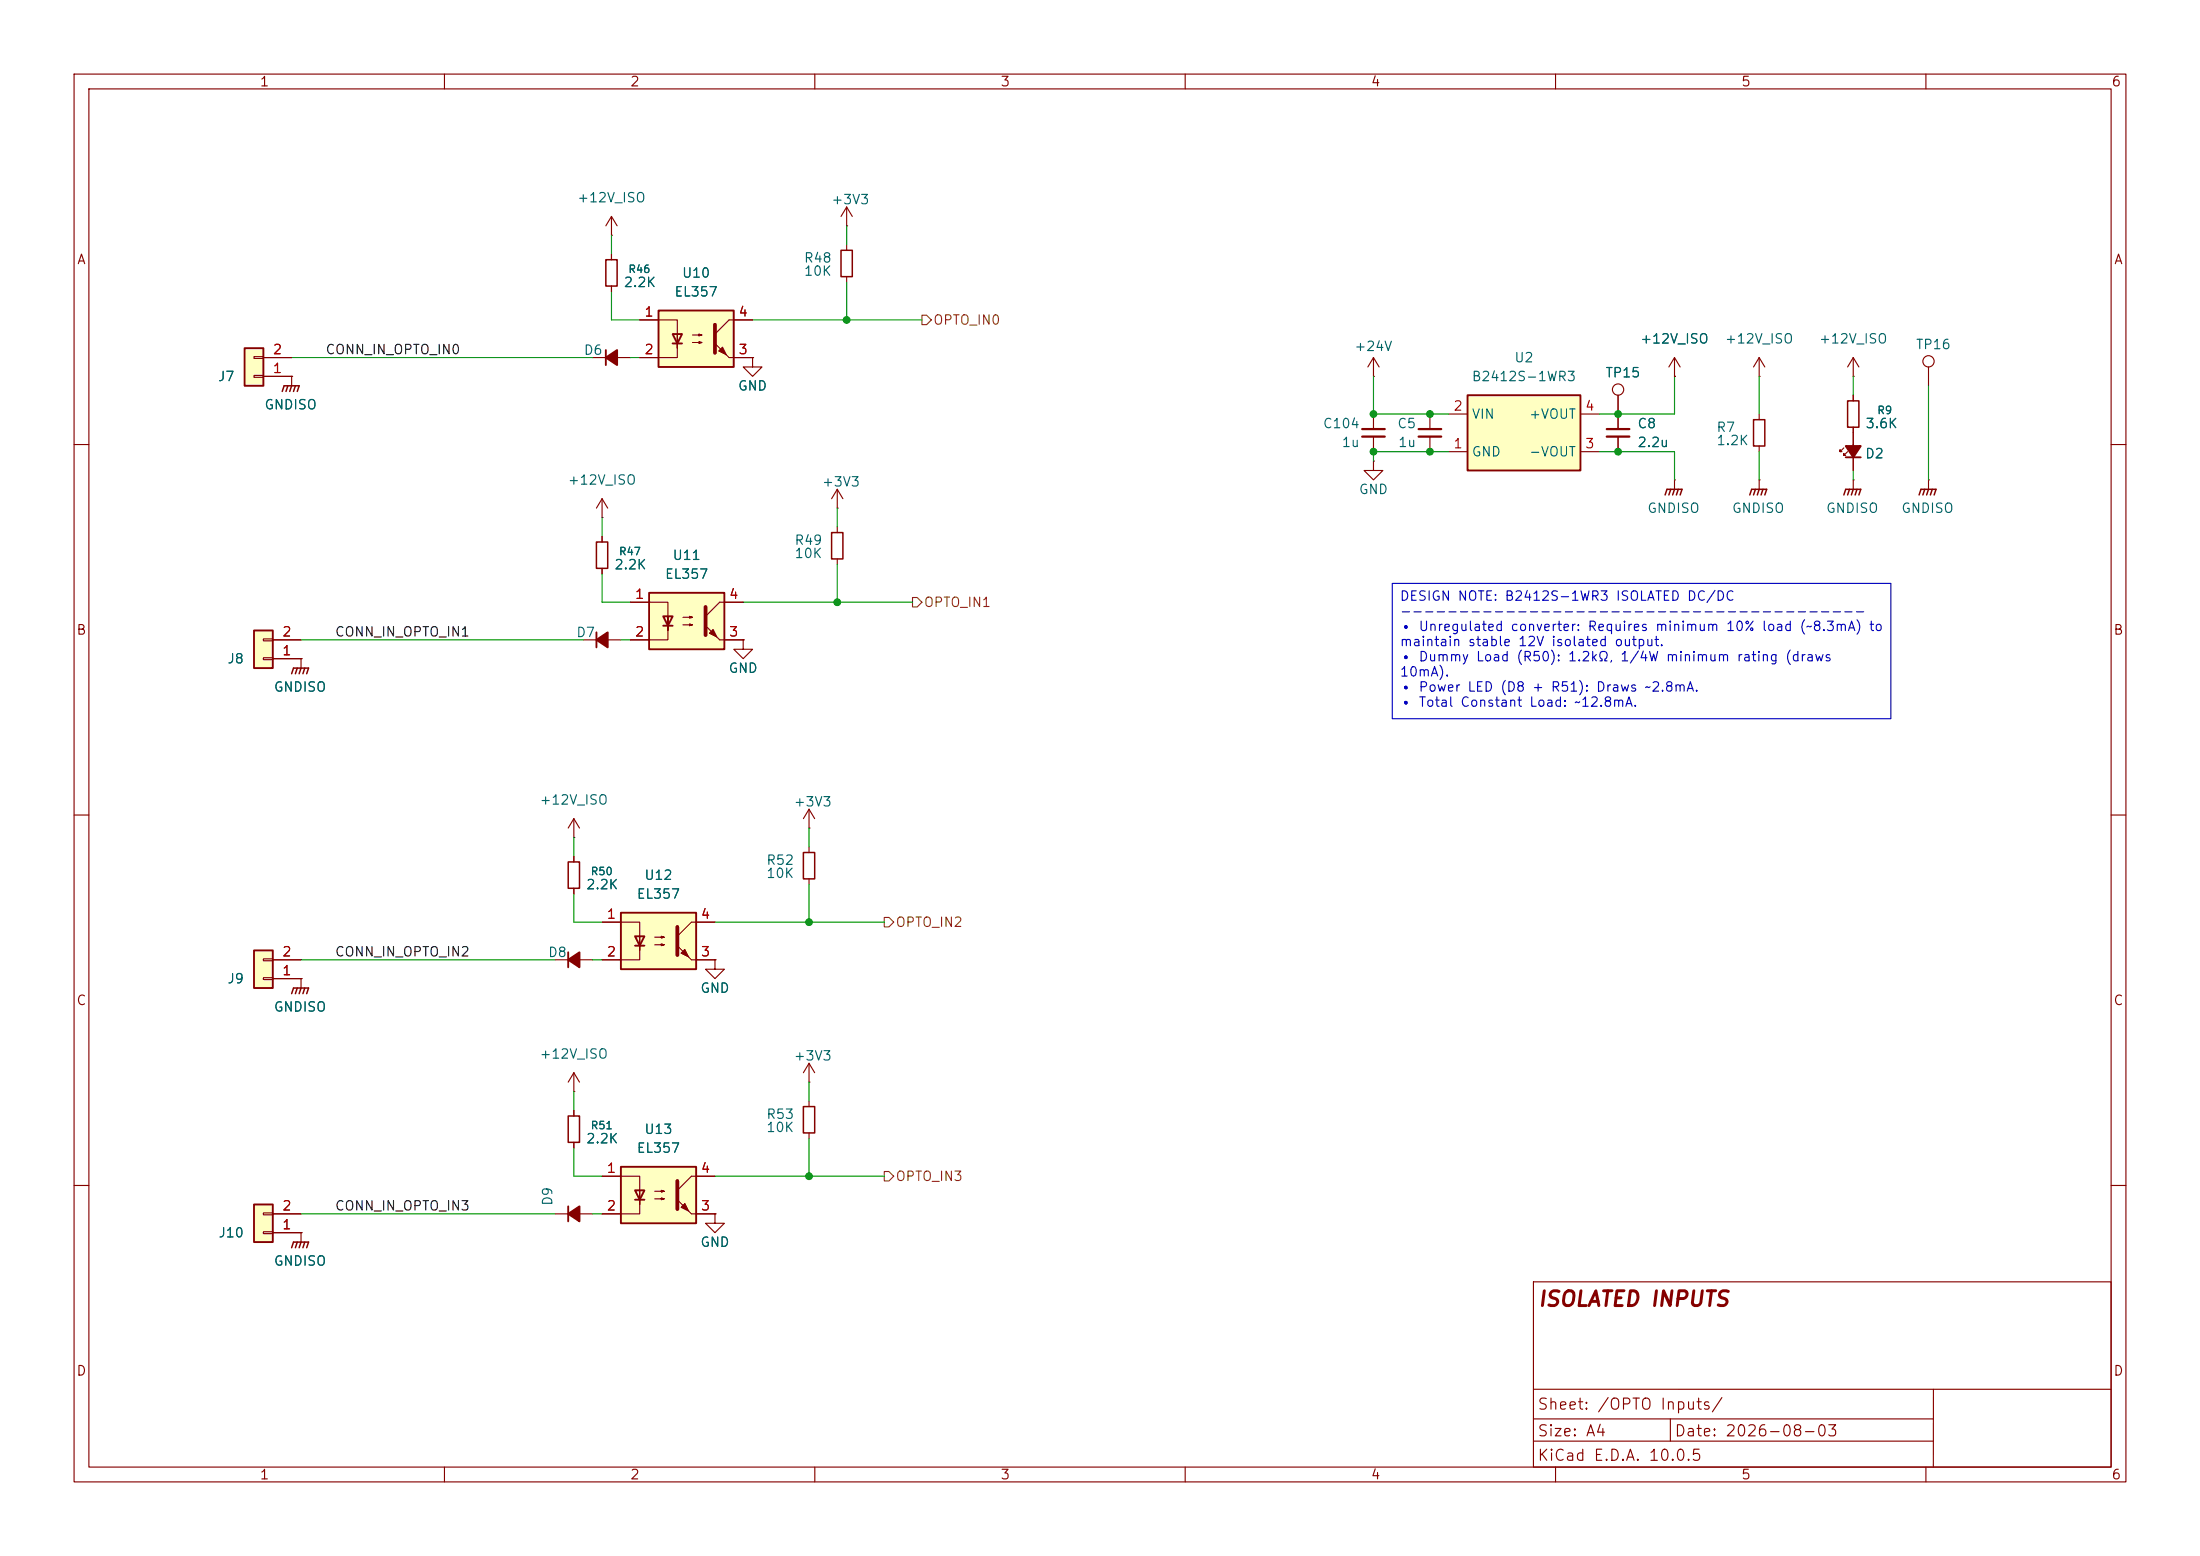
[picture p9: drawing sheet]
<svg xmlns="http://www.w3.org/2000/svg" width="297mm" height="210mm" viewBox="0 0 297 210" stroke-linecap="round" stroke-linejoin="round" font-family="sans-serif">
<g fill="none" stroke="#840000" stroke-width=".15">
<path d="M10 10h277v190h-277zM12 12h273v186h-273zM60 10v2M110 10v2M160 10v2M210 10v2M260 10v2M82.5 34.3v.8M82.5 38.6v.8M10 60h2M237.5 64.8h.1M237.5 64.8v1.2"/>
<path d="M285 60h2M10 110h2M285 110h2M10 160h2M207 173h78v25h-78zM285 160h2M60 198v2M110 198v2M160 198v2M207 194.5h54M207 191.5h54M207 187.5h78"/>
<path d="M210 198v2M225.5 191.5v3M260 198v2M261 187.5v10.5"/>
</g>
<path d="M81.8 35.1h1.5v3.5h-1.5zM236.2 66.8l.3-.8h2l-.2 .8M237 66l-.3 .8M237.5 66l-.3 .8M238 66l-.3 .8" fill="none" stroke="#840000" stroke-width=".2"/>
<path d="M88.9 41.9h10.2v7.6h-10.2z" fill="#ffffc2"/>
<path d="M88.9 41.9h10.2v7.6h-10.2zM90.8 45.1h1.3l-.7 1.3zM90.8 46.4h1.3" fill="none" stroke="#840000" stroke-width=".25"/>
<g fill="none" stroke="#840000" stroke-width=".15">
<path d="M114.3 30.5h.1M114.3 27.9v2.6M114.3 33v.8M114.3 37.3v.8M114.3 27.9l-.8 1.3M114.3 27.9l.8 1.3M86.4 43.2h5v3.8v-1.9M91.4 46.4v1.9h-5M93.5 45.2h1.2l-.3 .1v-.2l.3 .1M93.5 46.2h1.2l-.3 .2v-.3l.3 .1M98.4 48.3h3.2M101.6 43.2h-3.2l-1.9 1.9"/>
<path d="M237.5 50.8h.1M237.5 48.3l-.8 1.2M237.5 48.3l.8 1.2M237.5 48.3v2.5M96.5 163.8v1.3h-1.3l1.3 1.3 1.3-1.3h-1.3M96.5 163.8h.1"/>
</g>
<path d="M96.5 43.8v3.8" fill="none" stroke="#840000" stroke-width=".51"/>
<g fill="#840000" stroke="#840000" stroke-width=".15">
<path d="M97 47.4l.5-.5 .5 1z"/>
<path d="M96.5 46.4l1.9 1.9z"/>
</g>
<path d="M113.5 33.8h1.6v3.5h-1.6z" fill="none" stroke="#840000" stroke-width=".2"/>
<path d="M33 47h2.6v5.1h-2.6z" fill="#ffffc2"/>
<path d="M33 47h2.6v5.1h-2.6z" fill="none" stroke="#840000" stroke-width=".25"/>
<path d="M34.3 50.7h1.3v.2h-1.3zM34.3 48.1h1.3v.3h-1.3zM35.6 50.8h3.8M35.6 48.3h3.8M100.3 86.4v1.2h-1.2l1.2 1.3 1.3-1.3h-1.3M100.3 86.4h.1" fill="none" stroke="#840000" stroke-width=".15"/>
<path d="M87.6 80h10.2v7.6h-10.2z" fill="#ffffc2"/>
<path d="M81.8 47.2v2.1M87.6 80h10.2v7.6h-10.2zM89.5 83.2h1.3l-.6 1.3zM89.5 84.5h1.3" fill="none" stroke="#840000" stroke-width=".25"/>
<g fill="none" stroke="#840000" stroke-width=".15">
<path d="M82.5 31.8h.1M82.5 29.2l-.7 1.3M82.5 29.2l.8 1.3M82.5 29.2v2.6M39.4 50.8h.1M39.4 50.8v1.3M80 48.3h5.1M193 55.9v2M193 58.9v2.1M218.4 55.9v2M218.4 58.9v2.1M226.1 50.8h.1"/>
<path d="M226.1 48.3l-.8 1.2M226.1 48.3l.7 1.2M226.1 48.3v2.5M185.4 62.2v1.3h1.3l-1.3 1.3-1.3-1.3h1.3M185.4 62.2h.1M40.6 88.9h.1M40.6 88.9v1.3M85.1 81.3h5.1v3.8v-1.9M90.2 84.5v1.9h-5.1M92.2 83.3h1.3l-.4 .1v-.2l.4 .1M92.2 84.3h1.3l-.4 .2v-.3l.4 .1M97.2 86.4h3.1"/>
<path d="M100.3 81.3h-3.1l-2 1.9M77.5 113h.1M77.5 110.5l-.8 1.3M77.5 110.5l.7 1.3M77.5 110.5v2.5M109.2 111.8h.1M109.2 109.2l-.7 1.3M109.2 109.2l.8 1.3M109.2 109.2v2.6M40.6 166.4h.1M40.6 166.4v1.2"/>
</g>
<path d="M95.2 81.9v3.8" fill="none" stroke="#840000" stroke-width=".51"/>
<g fill="#840000" stroke="#840000" stroke-width=".15">
<path d="M95.8 85.5l.5-.5 .5 1z"/>
<path d="M95.2 84.5l2 1.9z"/>
</g>
<path d="M38.1 52.8l.3-.7h2l-.3 .7M38.9 52.1l-.3 .7M39.4 52.1l-.3 .7M39.9 52.1l-.3 .7M39.4 90.9l.2-.7h2.1l-.3 .7M40.1 90.2l-.2 .7M40.6 90.2l-.2 .7M41.1 90.2l-.2 .7M39.4 168.4l.2-.8h2.1l-.3 .8M40.1 167.6l-.2 .8M40.6 167.6l-.2 .8M41.1 167.6l-.2 .8" fill="none" stroke="#840000" stroke-width=".2"/>
<path d="M191.5 57.9h3.1M191.5 58.9h3.1M216.9 57.9h3.1M216.9 58.9h3.1" fill="none" stroke="#840000" stroke-width=".3"/>
<path d="M81.8 48.3l1.5-1.1v2.1z" fill="#840000" stroke="#840000" stroke-width=".25"/>
<path d="M34.3 85.1h2.5v5.1h-2.5z" fill="#ffffc2"/>
<path d="M34.3 85.1h2.5v5.1h-2.5z" fill="none" stroke="#840000" stroke-width=".25"/>
<path d="M35.6 88.8h1.2v.2h-1.2zM35.6 86.2h1.2v.3h-1.2zM36.8 88.9h3.8M36.8 86.4h3.8" fill="none" stroke="#840000" stroke-width=".15"/>
<path d="M34.3 162.6h2.5v5h-2.5z" fill="#ffffc2"/>
<path d="M249.2 61.7h2M80.5 85.3v2.1M34.3 162.6h2.5v5h-2.5z" fill="none" stroke="#840000" stroke-width=".25"/>
<g fill="none" stroke="#840000" stroke-width=".15">
<path d="M101.6 48.3v1.2h-1.3l1.3 1.3 1.3-1.3h-1.3M101.6 48.3h.1M185.4 55.9v2M185.4 58.9v2.1M237.5 55.9v.7M250.2 50.8h.1M250.2 48.3v2.5M250.2 53.3v.8M250.2 57.7v5.8M250.2 48.3l-.8 1.2M250.2 48.3l.8 1.2M260.3 49.5v2.6"/>
<path d="M81.3 69.9h.1M81.3 67.3l-.8 1.3M81.3 67.3l.7 1.3M81.3 67.3v2.6M81.3 72.4v.8M81.3 76.7v.8M113 68.6h.1M113 66l-.7 1.3M113 66l.8 1.3M113 66v2.6M113 71.1v.8M113 75.4v.8"/>
<path d="M226.1 64.8h.1M226.1 64.8v1.2M237.5 60.2v.8M248.9 60.5l-.5 .5v-.3v.3h.3M249.4 61l-.5 .5v-.3v.3h.3M250.2 64.8h.1M250.2 64.8v1.2M260.3 64.8h.1M260.3 64.8v1.2M78.7 86.4h5.1M35.6 166.2h1.2v.3h-1.2zM35.6 163.7h1.2v.3h-1.2z"/>
<path d="M36.8 166.4h3.8M36.8 163.8h3.8"/>
<circle cx="260.4" cy="48.8" r=".76"/>
</g>
<g fill="none" stroke="#840000" stroke-width=".2">
<path d="M236.7 56.6h1.6v3.6h-1.6zM249.4 54.1h1.6v3.6h-1.6zM80.5 73.2h1.5v3.5h-1.5zM112.3 71.9h1.5v3.5h-1.5zM224.8 66.8l.2-.8h2.1l-.3 .8M225.6 66l-.3 .8M226.1 66l-.3 .8M226.6 66l-.3 .8M248.9 66.8l.3-.8h2l-.2 .8M249.7 66l-.3 .8M250.2 66l-.3 .8M250.7 66l-.3 .8"/>
<path d="M259.1 66.8l.2-.8h2.1l-.3 .8M259.8 66l-.2 .8M260.3 66l-.2 .8M260.9 66l-.3 .8"/>
</g>
<path d="M183.9 57.9h3M183.9 58.9h3" fill="none" stroke="#840000" stroke-width=".3"/>
<g fill="#840000" stroke="#840000" stroke-width=".25">
<path d="M80.5 86.4l1.5-1.1v2.1z"/>
<path d="M249.2 60.2h2l-1 1.5z"/>
</g>
<path d="M198.1 53.3h15.3v10.2h-15.3z" fill="#ffffc2"/>
<path d="M198.1 53.3h15.3v10.2h-15.3z" fill="none" stroke="#840000" stroke-width=".25"/>
<g fill="none" stroke="#840000" stroke-width=".15">
<path d="M185.4 50.8h.1M185.4 48.3l-.7 1.2M185.4 48.3l.8 1.2M185.4 48.3v2.5M195.6 55.9h2.5M213.4 55.9h2.5M218.4 53.3v2.6M195.6 61h2.5M213.4 61h2.5"/>
<circle cx="218.4" cy="52.6" r=".76"/>
</g>
<path d="M83.8 123.2h10.2v7.6h-10.2z" fill="#ffffc2"/>
<path d="M76.7 128.5v2.1M83.8 123.2h10.2v7.6h-10.2zM85.7 126.4h1.3l-.6 1.2zM85.7 127.6h1.3" fill="none" stroke="#840000" stroke-width=".25"/>
<path d="M77.5 115.6v.7M77.5 119.9v.8M74.9 129.5h5.1M81.3 124.5h5.1v3.8v-1.9M86.4 127.6v1.9h-5.1M88.4 126.5h1.3l-.4 .1v-.2l.4 .1M88.4 127.5h1.3l-.4 .1v-.2l.4 .1M93.3 129.5h3.2M96.5 129.5v1.3h-1.3l1.3 1.3 1.3-1.3h-1.3M96.5 129.5h.1M96.5 124.5h-3.2l-1.9 1.9" fill="none" stroke="#840000" stroke-width=".15"/>
<path d="M91.4 125.1v3.8" fill="none" stroke="#840000" stroke-width=".51"/>
<g fill="#840000" stroke="#840000" stroke-width=".15">
<path d="M92.5 128.1l.5 1.1-1.1-.5z"/>
<path d="M91.4 127.6l1.9 1.9z"/>
</g>
<path d="M76.7 116.3h1.5v3.6h-1.5z" fill="none" stroke="#840000" stroke-width=".2"/>
<path d="M76.7 129.5l1.5-1v2.1z" fill="#840000" stroke="#840000" stroke-width=".25"/>
<path d="M34.3 128.3h2.5v5.1h-2.5z" fill="#ffffc2"/>
<path d="M34.3 128.3h2.5v5.1h-2.5zM76.7 162.8v2" fill="none" stroke="#840000" stroke-width=".25"/>
<g fill="none" stroke="#840000" stroke-width=".15">
<path d="M109.2 114.3v.8M109.2 118.6v.8M35.6 132h1.2v.2h-1.2zM35.6 129.4h1.2v.3h-1.2zM36.8 132.1h3.8M36.8 129.5h3.8M109.2 146.1h.1M109.2 143.5l-.7 1.3M109.2 143.5l.8 1.3M109.2 143.5v2.6M109.2 148.6v.8M109.2 152.9v.8"/>
<path d="M74.9 163.8h5.1"/>
</g>
<path d="M76.7 163.8l1.5-1v2z" fill="#840000" stroke="#840000" stroke-width=".25"/>
<path d="M108.5 115.1h1.5v3.5h-1.5zM108.5 149.4h1.5v3.5h-1.5z" fill="none" stroke="#840000" stroke-width=".2"/>
<path d="M83.8 157.5h10.2v7.6h-10.2z" fill="#ffffc2"/>
<path d="M83.8 157.5h10.2v7.6h-10.2zM85.7 160.7h1.3l-.6 1.2zM85.7 161.9h1.3" fill="none" stroke="#840000" stroke-width=".25"/>
<g fill="none" stroke="#840000" stroke-width=".15">
<path d="M82.5 34.3v.8M82.5 38.6v.8M35.6 48.3h3.8M35.6 50.8h3.8M39.4 50.8h.1M86.4 43.2h2.5M86.4 48.3h2.5M99.1 43.2h2.5M99.1 48.3h2.5M101.6 48.3h.1M218.4 53.3v4.6M218.4 58.9v2.1"/>
<path d="M226.1 50.8h.1M250.2 53.3v.8M250.2 57.7v2.5M81.3 72.4v.8M81.3 76.7v.8M250.2 61.7v1.8M36.8 86.4h3.8M36.8 88.9h3.8M40.6 88.9h.1M85.1 81.3h2.5M85.1 86.4h2.5M97.8 81.3h2.5"/>
<path d="M97.8 86.4h2.5M100.3 86.4h.1M77.5 115.6v.7M77.5 119.9v.8M36.8 129.5h3.8M36.8 132.1h3.8M40.6 132.1h.1M40.6 132.1v1.3M81.3 124.5h2.5M81.3 129.5h2.5M94 124.5h2.5M94 129.5h2.5"/>
<path d="M96.5 129.5h.1M77.5 147.3h.1M77.5 144.8v2.5M77.5 149.9v.7M77.5 154.2v.7M77.5 144.8l-.8 1.3M77.5 144.8l.7 1.3M81.3 158.8h5.1v3.8v-1.9M96.5 158.8h-3.2l-1.9 1.9M36.8 163.8h3.8M36.8 166.4h3.8M40.6 166.4h.1"/>
<path d="M86.4 161.9v1.9h-5.1M88.4 160.8h1.3l-.4 .1v-.2l.4 .1M88.4 161.8h1.3l-.4 .1v-.2l.4 .1M93.3 163.8h3.2M96.5 163.8h.1"/>
</g>
<path d="M91.4 159.4v3.8" fill="none" stroke="#840000" stroke-width=".51"/>
<g fill="#840000" stroke="#840000" stroke-width=".15">
<path d="M91.9 162.9l.6-.5 .5 1z"/>
<path d="M91.4 161.9l1.9 1.9z"/>
</g>
<path d="M39.4 134.1l.2-.7h2.1l-.3 .7M40.1 133.4l-.2 .7M40.6 133.4l-.2 .7M41.1 133.4l-.2 .7M76.7 150.6h1.5v3.6h-1.5z" fill="none" stroke="#840000" stroke-width=".2"/>
<path d="M124.5 42.5h.6l.6 .7-.6 .6h-.6zM123.2 80.6h.6l.7 .7-.7 .6h-.6zM119.4 123.8h.6l.6 .7-.6 .6h-.6zM119.4 158.1h.6l.6 .7-.6 .6h-.6z" fill="none" stroke="#725600" stroke-width=".15"/>
<g fill="none" stroke="#009600" stroke-width=".15">
<path d="M82.5 39.4v3.8h3.9M82.5 31.8v2.5M114.3 30.5v2.5M114.3 38.1v5.1M39.4 48.3h40.6M85.1 48.3h1.3M101.6 43.2h22.9M185.4 50.8v5.1h10.2M226.1 50.8v5.1h-10.2M237.5 50.8v5.1M250.2 50.8v2.5M260.3 52.1v12.7"/>
<path d="M81.3 77.5v3.8h3.8M81.3 69.9v2.5M113 68.6v2.5M113 76.2v5.1M195.6 61h-10.2v1.2M215.9 61h10.2v3.8M237.5 61v3.8M250.2 63.5v1.3M40.6 86.4h38.1M83.8 86.4h1.3M100.3 81.3h22.9M77.5 113v2.6"/>
<path d="M109.2 111.8v2.5M109.2 119.4v5.1M40.6 129.5h34.3M77.5 120.7v3.8h3.8M80 129.5h1.3M96.5 124.5h22.9M77.5 147.3v2.6M77.5 154.9v3.9h3.8M96.5 158.8h22.9M109.2 146.1v2.5M109.2 153.7v5.1M40.6 163.8h34.3"/>
<path d="M80 163.8h1.3"/>
</g>
<path d="M188 78.7h67.3v18.3h-67.3z" fill="none" stroke="#0000c2" stroke-width=".15"/>
<g fill="#009600" stroke="#009600" stroke-width=".14">
<circle cx="114.3" cy="43.2" r=".46"/>
<circle cx="113" cy="81.3" r=".46"/>
<circle cx="218.4" cy="61" r=".46"/>
<circle cx="193" cy="61" r=".46"/>
<circle cx="218.4" cy="55.9" r=".46"/>
<circle cx="185.4" cy="61" r=".46"/>
<circle cx="185.4" cy="55.9" r=".46"/>
<circle cx="193" cy="55.9" r=".46"/>
<circle cx="109.2" cy="158.8" r=".46"/>
<circle cx="109.2" cy="124.5" r=".46"/>
</g>
<text font-size="2" fill="#840000" x="207.5" y="176.8">ISOLATED INPUTS</text>
<g font-size="1.5" fill="#840000">
<text x="207.5" y="190.6">Sheet: /OPTO Inputs/</text>
<text x="207.5" y="197.5">KiCad E.D.A. 10.0.5</text>
<text x="207.5" y="194.2">Size: A4</text>
<text x="226" y="194.2">Date: 2026-08-03</text>
</g>
<g font-size="1.3" fill="#840000">
<text x="35" y="12">1</text>
<text x="85" y="12">2</text>
<text x="135" y="12">3</text>
<text x="185" y="12">4</text>
<text x="235" y="12">5</text>
<text x="285" y="12">6</text>
<text x="10.3" y="36">A</text>
<text x="285.3" y="36">A</text>
<text x="10.2" y="86">B</text>
<text x="285.2" y="86">B</text>
<text x="10.2" y="136">C</text>
<text x="285.2" y="136">C</text>
<text x="10.2" y="186">D</text>
<text x="285.2" y="186">D</text>
<text x="35" y="200">1</text>
<text x="85" y="200">2</text>
<text x="135" y="200">3</text>
<text x="185" y="200">4</text>
<text x="235" y="200">5</text>
<text x="285" y="200">6</text>
</g>
<g font-size="1.3" fill="#006464">
<text x="77.8" y="27.6">+12V_ISO</text>
<text x="112.1" y="27.9">+3V3</text>
<text x="108.4" y="35.8">R48</text>
<text x="84.1" y="39.1">2.2K</text>
<text x="91" y="40.3">EL357</text>
<text x="92" y="37.8">U10</text>
<text x="108.4" y="37.5">10K</text>
<text x="182.8" y="47.7">+24V</text>
<text x="221.3" y="46.7">+12V_ISO</text>
<text x="232.8" y="46.7">+12V_ISO</text>
<text x="245.5" y="46.7">+12V_ISO</text>
<text x="258.6" y="47.4">TP16</text>
<text x="29.3" y="51.8">J7</text>
<text x="78.7" y="48.2">D6</text>
<text x="99.5" y="53">GND</text>
<text x="198.6" y="51.8">B2412S-1WR3</text>
<text x="204.3" y="49.2">U2</text>
<text x="216.6" y="51.3">TP15</text>
<text x="35.6" y="55.6">GNDISO</text>
<text x="178.5" y="58.1">C104</text>
<text x="188.5" y="58.1">C5</text>
<text x="198.6" y="56.8">VIN</text>
<text x="206.3" y="56.8">+VOUT</text>
<text x="221" y="58.1">C8</text>
<text x="231.6" y="58.6">R7</text>
<text x="251.8" y="58.1">3.6K</text>
<text x="76.6" y="65.7">+12V_ISO</text>
<text x="110.9" y="66">+3V3</text>
<text x="181" y="60.7">1u</text>
<text x="188.7" y="60.7">1u</text>
<text x="198.6" y="61.9">GND</text>
<text x="206.3" y="61.9">-VOUT</text>
<text x="221" y="60.7">2.2u</text>
<text x="231.6" y="60.4">1.2K</text>
<text x="251.7" y="62.2">D2</text>
<text x="183.4" y="67">GND</text>
<text x="222.3" y="69.5">GNDISO</text>
<text x="233.7" y="69.5">GNDISO</text>
<text x="246.4" y="69.5">GNDISO</text>
<text x="256.6" y="69.5">GNDISO</text>
<text x="82.8" y="77.2">2.2K</text>
<text x="90.7" y="75.9">U11</text>
<text x="107.2" y="73.9">R49</text>
<text x="107.2" y="75.6">10K</text>
<text x="89.7" y="78.4">EL357</text>
<text x="30.6" y="89.9">J8</text>
<text x="77.7" y="86.3">D7</text>
<text x="36.9" y="93.7">GNDISO</text>
<text x="98.3" y="91.1">GND</text>
<text x="72.7" y="108.9">+12V_ISO</text>
<text x="107.1" y="109.2">+3V3</text>
<text x="86.9" y="119.1">U12</text>
<text x="103.4" y="117">R52</text>
<text x="103.4" y="118.8">10K</text>
<text x="79" y="120.3">2.2K</text>
<text x="85.9" y="121.6">EL357</text>
<text x="73.9" y="129.5">D8</text>
<text x="30.6" y="133">J9</text>
<text x="36.9" y="136.9">GNDISO</text>
<text x="94.5" y="134.3">GND</text>
<text x="72.7" y="143.2">+12V_ISO</text>
<text x="107.1" y="143.5">+3V3</text>
<text x="79" y="154.6">2.2K</text>
<text x="85.9" y="155.9">EL357</text>
<text x="86.9" y="153.4">U13</text>
<text x="103.4" y="151.3">R53</text>
<text x="103.4" y="153.1">10K</text>
<text x="29.4" y="167.3">J10</text>
<text x="74.9" y="162.8" transform="rotate(-90 74.9 162.8)">D9</text>
<text x="36.9" y="171.1">GNDISO</text>
<text x="94.5" y="168.6">GND</text>
</g>
<g font-size="1.3" fill="#a90000">
<text x="86.9" y="43">1</text>
<text x="99.6" y="43">4</text>
<text x="36.7" y="50.7">1</text>
<text x="36.7" y="48.1">2</text>
<text x="86.9" y="48.1">2</text>
<text x="99.6" y="48.1">3</text>
<text x="196.1" y="55.7">2</text>
<text x="213.9" y="55.7">4</text>
<text x="196.1" y="60.8">1</text>
<text x="213.9" y="60.8">3</text>
<text x="85.6" y="81.1">1</text>
<text x="98.3" y="81.1">4</text>
<text x="38" y="88.8">1</text>
<text x="38" y="86.2">2</text>
<text x="85.6" y="86.2">2</text>
<text x="98.3" y="86.2">3</text>
<text x="81.8" y="124.3">1</text>
<text x="94.5" y="124.3">4</text>
<text x="38" y="131.9">1</text>
<text x="38" y="129.4">2</text>
<text x="81.8" y="129.4">2</text>
<text x="94.5" y="129.4">3</text>
<text x="81.8" y="158.6">1</text>
<text x="94.5" y="158.6">4</text>
<text x="38" y="166.2">1</text>
<text x="38" y="163.7">2</text>
<text x="81.8" y="163.7">2</text>
<text x="94.5" y="163.7">3</text>
</g>
<g font-size="1.3" fill="#725600">
<text x="125.9" y="44.1">OPTO_IN0</text>
<text x="124.6" y="82.2">OPTO_IN1</text>
<text x="120.8" y="125.4">OPTO_IN2</text>
<text x="120.8" y="159.7">OPTO_IN3</text>
</g>
<g font-size="1.3" fill="#0f0f0f">
<text x="43.9" y="48.1">CONN_IN_OPTO_IN0</text>
<text x="45.1" y="86.2">CONN_IN_OPTO_IN1</text>
<text x="45.1" y="129.4">CONN_IN_OPTO_IN2</text>
<text x="45.1" y="163.7">CONN_IN_OPTO_IN3</text>
</g>
<g font-size="1.3" fill="#0000c2">
<text x="188.9" y="81.4">DESIGN NOTE: B2412S-1WR3 ISOLATED DC/DC</text>
<text x="188.9" y="83.4">----------------------------------------</text>
<text x="188.9" y="85.5">• Unregulated converter: Requires minimum 10% load (~8.3mA) to</text>
<text x="188.9" y="87.5">maintain stable 12V isolated output.</text>
<text x="188.9" y="89.6">• Dummy Load (R50): 1.2kΩ, 1/4W minimum rating (draws</text>
<text x="188.9" y="91.6">10mA).</text>
<text x="188.9" y="93.7">• Power LED (D8 + R51): Draws ~2.8mA.</text>
<text x="188.9" y="95.7">• Total Constant Load: ~12.8mA.</text>
</g>
<g font-size="1" fill="#006464">
<text x="84.7" y="37.1">R46</text>
<text x="253.3" y="56.1">R9</text>
<text x="83.5" y="75.2">R47</text>
<text x="79.7" y="118.4">R50</text>
<text x="79.7" y="152.7">R51</text>
</g>
</svg>
